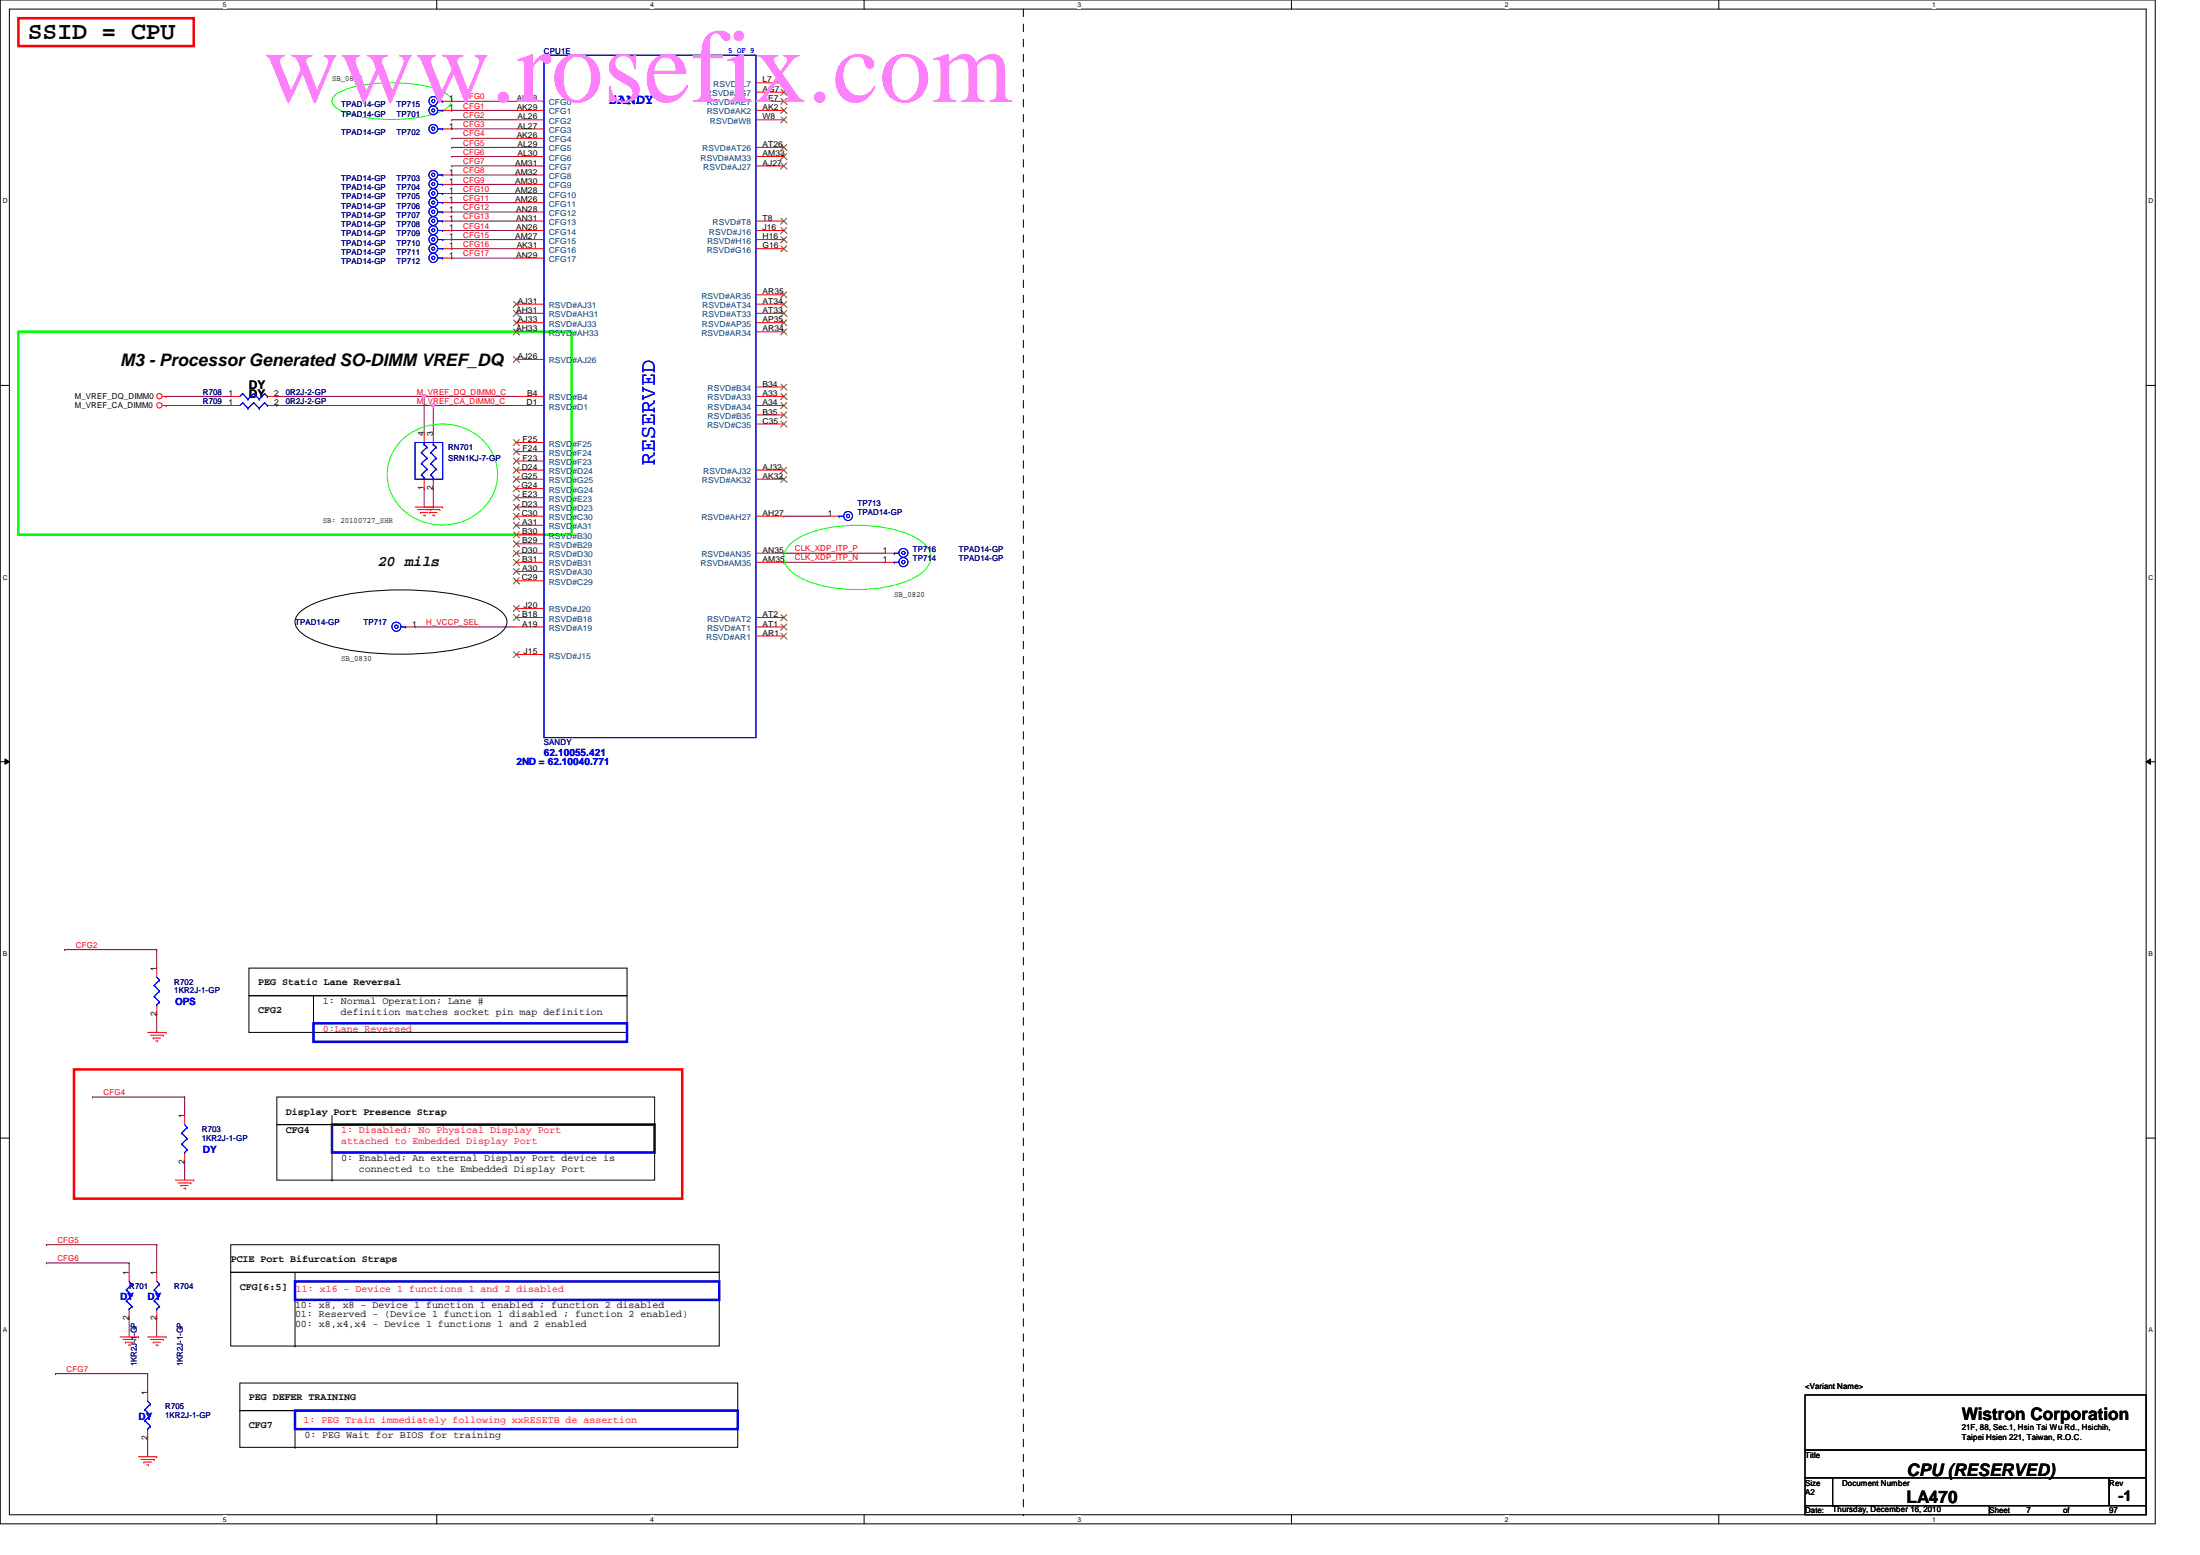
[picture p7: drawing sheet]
<svg xmlns="http://www.w3.org/2000/svg" width="297mm" height="210mm" viewBox="0 0 297 210" stroke-linecap="round" stroke-linejoin="round" font-family="sans-serif">
<path d="M0 0h291v205.7h-291zM1.3 1.2h288.5v203.3h-288.5z" fill="none" stroke="#000" stroke-width=".14"/>
<g fill="#fff">
<path d="M30.1 .1h.5v1h-.5z"/>
<path d="M30.1 204.6h.5v1h-.5z"/>
</g>
<path d="M59 0v1.2M59 204.5v1.2" fill="none" stroke="#000" stroke-width=".14"/>
<g fill="#fff">
<path d="M87.8 .1h.5v1h-.5z"/>
<path d="M87.8 204.6h.5v1h-.5z"/>
</g>
<path d="M116.7 0v1.2M116.7 204.5v1.2" fill="none" stroke="#000" stroke-width=".14"/>
<g fill="#fff">
<path d="M145.5 .1h.5v1h-.5z"/>
<path d="M145.5 204.6h.5v1h-.5z"/>
</g>
<path d="M174.4 0v1.2M174.4 204.5v1.2" fill="none" stroke="#000" stroke-width=".14"/>
<g fill="#fff">
<path d="M203.2 .1h.5v1h-.5z"/>
<path d="M203.2 204.6h.5v1h-.5z"/>
</g>
<path d="M232.1 0v1.2M232.1 204.5v1.2" fill="none" stroke="#000" stroke-width=".14"/>
<g fill="#fff">
<path d="M260.9 .1h.5v1h-.5z"/>
<path d="M260.9 204.6h.5v1h-.5z"/>
<path d="M.4 26.6h.6v1h-.6z"/>
<path d="M290.1 26.6h.6v1h-.6z"/>
<path d="M.4 77.4h.6v1h-.6z"/>
<path d="M290.1 77.4h.6v1h-.6z"/>
</g>
<path d="M0 52h1.3M289.8 52h1.2" fill="none" stroke="#000" stroke-width=".14"/>
<g fill="#fff">
<path d="M.4 128.2h.6v1h-.6z"/>
<path d="M290.1 128.2h.6v1h-.6z"/>
</g>
<path d="M0 102.8h1.3M.7 102.4l.6 .4-.6 .4zM289.8 102.8l.6-.4v.8zM289.8 102.8h1.2" fill="none" stroke="#000" stroke-width=".14"/>
<path d="M.7 102.4l.6 .4-.6 .4zM289.8 102.8l.6-.4v.8z" fill="#000"/>
<g fill="#fff">
<path d="M.4 179h.5v1h-.5z"/>
<path d="M290.1 179h.6v1h-.6z"/>
</g>
<path d="M0 153.6h1.3M289.8 153.6h1.2" fill="none" stroke="#000" stroke-width=".14"/>
<g fill="none" stroke="#800040" stroke-width=".14">
<path d="M61 13.7h.1M61 17.4h.1M61 18.7h.1M61 14.9h.1M61 16.2h.1M61 19.9h.1M61 13.7h8.7M61 17.4h8.7M61 18.7h8.7M61 14.9h8.7M61 16.2h8.7M61 19.9h8.7"/>
<path d="M61 21.1h.1M61 22.4h.1M61 24.9h.1M61 26.1h.1M61 23.6h.1M61 28.6h.1M61 29.8h.1M61 27.3h.1M61 32.3h.1M61 33.6h.1M61 31.1h.1M61 34.8h.1"/>
<path d="M61 21.1h8.7M61 22.4h8.7M61 24.9h8.7M61 26.1h8.7M61 23.6h8.7M61 28.6h8.7M61 29.8h8.7M61 27.3h8.7M61 32.3h8.7M61 33.6h8.7M61 31.1h8.7M61 34.8h8.7"/>
<path d="M57.3 53.5h.1M57.3 53.5v5M105.8 74.7h.1M105.8 75.9h.1M105.8 74.7h13.7M105.8 75.9h13.7M8.7 128.2h.1M8.7 128.2h12.5M21.2 128.2h.1M21.2 136.9h.1M21.2 128.2v2.5M21.2 136.9v2.5"/>
<path d="M6.3 170.5h.1M6.3 168h.1M6.3 170.5h11.1M6.3 168h14.9M17.4 170.5h.1M17.4 178h.1M17.4 170.5v1.2M17.4 178v2.5M21.2 168h.1M21.2 178h.1M21.2 168v3.7M21.2 178v2.5"/>
<path d="M7.5 185.4h.1M7.5 185.4h12.4M19.9 185.4h.1M19.9 194.1h.1M19.9 185.4v2.5M19.9 194.1v2.5"/>
</g>
<path d="M57.1 53.3h.3l.1 .2-.1 .1-.2 .1-.1-.1z" fill-rule="evenodd" fill="#f0f"/>
<path d="M57.1 53.3h.3l.1 .2-.1 .1-.2 .1-.1-.1z" fill="none" stroke="#f0f" stroke-width=".14"/>
<path d="M57.3 53.5h.1M57.3 53.5h12.4M58.5 54.7h.1M58.5 54.7v3.8M58.5 54.7h11.2" fill="none" stroke="#800040" stroke-width=".14"/>
<path d="M58.3 54.5h.3l.1 .2-.1 .2h-.1h-.2z" fill-rule="evenodd" fill="#f0f"/>
<path d="M58.3 54.5h.3l.1 .2-.1 .2h-.1h-.2z" fill="none" stroke="#f0f" stroke-width=".14"/>
<g fill="none" stroke="#800040" stroke-width=".14">
<path d="M22.4 53.5h.1M22.4 54.7h.1M22.4 53.5h8.8M22.4 54.7h8.8M37.4 54.7h.1M37.4 53.5h.1M37.4 53.5h19.9M37.4 54.7h21.1M57.3 66h.1M57.3 66v2.5M58.5 66h.1M58.5 66v2.5"/>
<path d="M105.8 69.7h.1M105.8 69.7h6.3M56 84.6h.1M56 84.6h13.7M12.5 148.1h.1M12.5 148.1h12.4M24.9 148.1h.1M24.9 156.8h.1M24.9 148.1v2.5M24.9 156.8v2.5"/>
</g>
<g fill="none" stroke="#f00" stroke-width=".14">
<path d="M59.8 13.7h1.2M59.8 14.9h1.2M59.8 17.4h1.2M69.7 13.7h3.7M69.7 14.9h3.7M69.7 17.4h3.7M69.7 16.2h3.7M69.7 18.7h3.7M69.7 19.9h3.7M102.1 13.7h3.7M102.1 14.9h3.7M102.1 16.2h3.7"/>
<path d="M102.1 19.9h3.7M102.1 11.2h3.7M102.1 12.4h3.7M59.8 24.9h1.2M59.8 32.3h1.2M59.8 33.6h1.2M59.8 27.3h1.2M59.8 34.8h1.2M59.8 26.1h1.2M59.8 23.6h1.2M59.8 28.6h1.2M59.8 29.8h1.2"/>
<path d="M59.8 31.1h1.2M69.7 24.9h3.7M69.7 32.3h3.7M69.7 33.6h3.7M69.7 27.3h3.7M69.7 34.8h3.7M69.7 26.1h3.7M69.7 23.6h3.7M69.7 21.1h3.7M69.7 22.4h3.7M69.7 28.6h3.7M69.7 29.8h3.7"/>
<path d="M69.7 31.1h3.7M102.1 32.3h3.7M102.1 33.6h3.7M102.1 21.1h3.7M102.1 22.4h3.7M102.1 29.8h3.7M102.1 31.1h3.7M102.1 39.8h3.7M21.9 54.7h.5M21.9 53.5h.5M22.4 54.7h.1M22.4 53.5h.1"/>
<path d="M31.2 54.7h1.2M31.2 53.5h1.2M36.1 54.7h1.3M36.1 53.5h1.3M57.3 58.5v1.2M58.5 58.5v1.2M69.7 54.7h3.7M69.7 53.5h3.7M69.7 41.1h3.7M69.7 42.3h3.7M69.7 44.8h3.7M69.7 59.7h3.7"/>
<path d="M69.7 43.6h3.7M69.7 48.5h3.7M102.1 54.7h3.7M102.1 53.5h3.7M102.1 41.1h3.7M102.1 42.3h3.7M102.1 44.8h3.7M102.1 52.2h3.7M102.1 56h3.7M102.1 57.2h3.7M102.1 43.6h3.7M56 68.5h3.8"/>
<path d="M56.4 68.8h3M56.8 69.2h.1M56.8 69.2h1M57.1 69.6h.3M57.3 64.7v1.3M57.4 69.6h.1M58 69.2h.1M58 69.2h1M58.2 68.8h.1M58.4 69.6h.2M58.5 68.5h.1M58.5 64.7v1.3"/>
<path d="M58.6 69.6h.1M59.4 68.8h.1M59.8 68.5h.1M69.7 68.5h3.7M69.7 69.7h3.7M69.7 74.7h3.7M69.7 63.5h3.7M69.7 64.7h3.7M69.7 70.9h3.7M69.7 72.2h3.7M69.7 73.4h3.7M69.7 77.1h3.7"/>
<path d="M69.7 75.9h3.7M69.7 78.4h3.7M69.7 61h3.7M69.7 66h3.7M69.7 67.2h3.7M69.7 62.2h3.7M102.1 69.7h3.7M102.1 74.7h3.7M102.1 63.5h3.7M102.1 64.7h3.7M102.1 75.9h3.7M112.1 69.7h1.2"/>
<path d="M119.5 74.7h1.2M119.5 75.9h1.2M54.8 84.6h1.2M69.7 84.6h3.7M69.7 83.4h3.7M69.7 88.3h3.7M69.7 82.1h3.7M102.1 84.6h3.7M102.1 83.4h3.7M102.1 85.9h3.7M19.9 139.4h2.5M20.3 139.7h1.8"/>
<path d="M21.2 130.7v1.2M21.2 135.6v1.3M22.1 139.7h.1M22.4 139.4h.1M20.7 140.1h.1M20.7 140.1h1M21 140.5h.3M21.3 140.5h.1M23.7 159.3h2.5M24 159.7h1.8M24.9 150.6v1.2M24.9 155.6v1.2"/>
<path d="M25.8 159.7h.1M26.2 159.3h.1M17.4 171.7v1.3M17.4 176.7v1.3M21.2 171.7v1.3M21.2 176.7v1.3M24.4 160h.1M24.4 160h1M24.8 160.4h.3M25.1 160.4h.1M16.2 180.5h2.5M16.6 180.8h1.7"/>
<path d="M16.9 181.2h.1M16.9 181.2h1M17.3 181.6h.3M17.6 181.6h.1M18.3 180.8h.1M18.7 180.5h.1M18.7 196.6h2.5M19 197h1.8M19.4 197.4h.1M19.4 197.4h1M19.8 197.7h.3M19.9 180.5h2.5"/>
<path d="M19.9 187.9v1.2M19.9 192.9v1.2M20.1 197.7h.1M20.3 180.8h1.8M20.7 181.2h.1M20.7 181.2h1M20.8 197h.1M21 181.6h.3M21.2 196.6h.1M21.3 181.6h.1M22.1 180.8h.1M22.4 180.5h.1"/>
<circle cx="21.5" cy="53.5" r=".37"/>
<circle cx="21.5" cy="54.7" r=".37"/>
</g>
<g fill="none" stroke="#000" stroke-width=".14">
<path d="M40.3 82.9a7.2 7.2 0 0 1 3.1-1.8 40.6 40.6 0 0 1 17.5-1 15.6 15.6 0 0 1 6.6 2.3 1.77 1.77 0 0 1 .9 1.5 1.77 1.77 0 0 1-.9 1.6 15.6 15.6 0 0 1-6.6 2.3 42.3 42.3 0 0 1-16.3-.6 9.6 9.6 0 0 1-4.3-2.2 1.54 1.54 0 0 1 0-2.1zM33.6 134.4h51.1v5h-51.1zM33.6 130.7h51.1v3.7h-51.1zM42.3 139.4h.1M42.3 134.4v5M37.4 151.8h51v7.5h-51zM37.4 148.1h51v3.7h-51zM44.8 159.3h.1M44.8 150.6v8.7M31.2 168h65.9v3.7h-65.9zM31.2 171.7h65.9v10h-65.9zM39.8 171.7v10"/>
<path d="M32.4 186.7h67.2v3.7h-67.2zM32.4 190.4h67.2v5h-67.2zM39.8 181.7h.1M39.8 195.4h.1M39.8 190.4v5M243.7 188.3h46.1v7.4h-46.1zM243.7 195.7h46.1v3.8h-46.1zM243.7 199.5h3.7v3.7h-3.7zM247.4 199.5h37.4v3.7h-37.4zM284.8 199.5h5v3.7h-5zM243.7 203.2h24.9v1.3h-24.9zM268.6 203.2h21.2v1.3h-21.2z"/>
</g>
<path d="M2.5 2.5h23.7v3.7h-23.7zM10 144.4h82.1v17.4h-82.1z" fill="none" stroke="#f00" stroke-width=".34"/>
<path d="M42.3 138.1h42.4v2.5h-42.4zM44.8 151.8h43.6v3.8h-43.6zM39.8 173h57.3v2.5h-57.3zM39.8 190.4h59.8v2.5h-59.8z" fill="none" stroke="#00f" stroke-width=".34"/>
<path d="M138.2 1.2v203.3M138.2 204.5h.1" fill="none" stroke="#000" stroke-width=".14" stroke-dasharray="1 1 1 1 1 1 1 1"/>
<path d="M2.5 44.8h74.7v27.4h-74.7z" fill="none" stroke="#0f0" stroke-width=".34"/>
<path d="M45.2 12.9a9.9 9.9 0 0 1 5.1-1.6 21 21 0 0 1 9.1 .9 2.04 2.04 0 0 1 1.6 1.4 2.06 2.06 0 0 1-1.6 1.5 21 21 0 0 1-13 0 2.05 2.05 0 0 1-1.6-1.5l.1-.4zM54.1 59.6a7.8 7.8 0 0 1 12.4 1.6 6.6 6.6 0 0 1-3.6 9 7.6 7.6 0 0 1-10.3-4.2 6.4 6.4 0 0 1 1.5-6.4zM106.7 73.4a11.4 11.4 0 0 1 6.2-2.3 19.5 19.5 0 0 1 10.3 1.3 4.3 4.3 0 0 1 2.4 2.2 2.32 2.32 0 0 1-.8 2.5 11.5 11.5 0 0 1-6.2 2.3 19.1 19.1 0 0 1-10.4-1.3 4.3 4.3 0 0 1-2.3-2.2 2.32 2.32 0 0 1 .8-2.5z" fill="none" stroke="#0f0" stroke-width=".14"/>
<g fill="none" stroke="#00f" stroke-width=".14">
<path d="M58.3 13.5h.3l.1 .1-.1 .2-.1 .1-.2-.1zM58.3 14.7h.3l.1 .2-.1 .1-.1 .1-.2-.1zM58.3 17.2h.3l.1 .2-.1 .1-.1 .1-.2-.1zM59.1 13.7h.7M59.1 14.9h.7M59.1 17.4h.7M59.8 13.7h.1M59.8 14.9h.1M59.8 17.4h.1M73.4 7.5h28.7v92.1h-28.7zM58.3 24.7h.3l.1 .1-.1 .2-.1 .1-.2-.1zM58.3 32.1h.3l.1 .2-.1 .2-.1 .1-.2-.1z"/>
<path d="M58.3 33.4h.3l.1 .2-.1 .1-.1 .1-.2-.1zM58.3 27.2h.3l.1 .1-.1 .2-.1 .1-.2-.1zM58.3 34.6h.3l.1 .2-.1 .2-.1 .1-.2-.1zM58.3 25.9h.3l.1 .2-.1 .2h-.1h-.2zM58.3 23.4h.3l.1 .2-.1 .2h-.1h-.2zM58.3 30.9h.3l.1 .2-.1 .1-.1 .1-.2-.1zM58.3 28.4h.3l.1 .2-.1 .1-.1 .1-.2-.1zM58.3 29.6h.3l.1 .2-.1 .2-.1 .1-.2-.1zM59.1 24.9h.7M59.1 32.3h.7M59.1 33.6h.7M59.1 27.3h.7"/>
<path d="M59.1 34.8h.7M59.1 26.1h.7M59.1 23.6h.7M59.1 31.1h.7M59.1 28.6h.7M59.1 29.8h.7M59.8 24.9h.1M59.8 32.3h.1M59.8 33.6h.1M59.8 27.3h.1M59.8 34.8h.1M59.8 26.1h.1"/>
<path d="M59.8 23.6h.1M59.8 31.1h.1M59.8 28.6h.1M59.8 29.8h.1M32.8 54.4h.1M32.8 53.1h.1M32.8 54.4l-.4 .3M32.8 54.4l.7 .7M32.8 53.1l-.4 .4M32.8 53.1l.7 .8M33.5 55.1h.1M33.5 53.9h.1"/>
<path d="M34.2 54.4h.1M34.2 53.1h.1M34.2 54.4l-.7 .7M34.2 54.4l.8 .7M34.2 53.1l-.7 .8M34.2 53.1l.8 .8M35 55.1h.1M35 53.9h.1M35.7 54.4h.1M35.7 53.1h.1M35.7 54.4l-.7 .7M35.7 54.4l.4 .3"/>
<path d="M35.7 53.1l-.7 .8M35.7 53.1l.4 .4M36.1 54.7h.1M36.1 53.5h.1M56 59.7h3.8v5h-3.8zM57.3 60h.1M57.3 59.7h.1M57.3 59.7v.3M57.3 60l.4 .4M58.5 60h.1M58.5 59.7v.3M58.5 60l.4 .4"/>
<path d="M56.9 64.1h.1M56.9 62.6h.1M56.9 61.1h.1M56.9 64.1l.4 .4M56.9 62.6l.8 .7M56.9 61.1l.8 .7M57.3 64.5h.1M57.3 64.5v.2M57.7 63.3h.1M57.7 61.8h.1M57.7 60.4h.1M57.7 63.3l-.8 .8"/>
<path d="M57.7 61.8l-.8 .8M57.7 60.4l-.8 .7M58.2 61.1h.1M58.2 62.6h.1M58.2 64.1h.1M58.2 61.1l.7 .7M58.2 62.6l.7 .7M58.2 64.1l.3 .4M58.5 64.5h.1M58.5 64.7h.1M58.5 64.5v.2M58.9 60.4h.1"/>
<path d="M58.9 61.8h.1M58.9 63.3h.1M58.9 60.4l-.7 .7M58.9 61.8l-.7 .8M58.9 63.3l-.7 .8M113.3 69.7h.1M113.3 69.7h.6M114.4 69.5h.2l.1 .1-.1 .2-.1 .1-.1-.1zM120.7 74.7h.1M120.7 75.9h.1M120.7 74.7h.7M120.7 75.9h.7"/>
<path d="M121.8 74.5h.3l.1 .1-.1 .2h-.1h-.2zM121.8 75.7h.3l.1 .2-.1 .1-.1 .1-.2-.1zM53.4 84.4h.3l.1 .2-.1 .2h-.2h-.1zM54.2 84.6h.6M54.8 84.6h.1M20.8 133h.1M20.8 134.5h.1M20.8 133l.7 .8M20.8 134.5l.7 .8M21.2 135.6h.1M21.2 131.9l.3 .4M21.5 132.3h.1"/>
<path d="M21.5 133.8h.1M21.5 135.3h.1M21.5 132.3l-.7 .7M21.5 133.8l-.7 .7M21.5 135.3l-.3 .3M24.6 153h.1M24.6 154.4h.1M24.6 153l.7 .7M24.6 154.4l.7 .8M24.9 155.6h.1M24.9 151.8l.4 .4M25.3 152.2h.1"/>
<path d="M25.3 153.7h.1M25.3 155.2h.1M25.3 152.2l-.7 .8M25.3 153.7l-.7 .7M25.3 155.2l-.4 .4M17.1 174.1h.1M17.1 175.6h.1M17.1 174.1l.7 .7M17.1 175.6l.7 .8M17.4 176.7h.1M17.4 173l.4 .4M17.8 173.4h.1"/>
<path d="M17.8 174.8h.1M17.8 176.4h.1M17.8 173.4l-.7 .7M17.8 174.8l-.7 .8M17.8 176.4l-.4 .3M20.8 174.1h.1M20.8 175.6h.1M20.8 174.1l.7 .7M20.8 175.6l.7 .8M21.2 176.7h.1M21.2 173l.3 .4M21.5 173.4h.1"/>
<path d="M21.5 174.8h.1M21.5 176.4h.1M21.5 173.4l-.7 .7M21.5 174.8l-.7 .8M21.5 176.4l-.3 .3M19.6 190.3h.1M19.6 191.8h.1M19.6 190.3l.7 .8M19.6 191.8l.7 .7M19.9 192.9h.1M19.9 189.1l.4 .4M20.3 189.5h.1"/>
<path d="M20.3 191.1h.1M20.3 192.5h.1M20.3 189.5l-.7 .8M20.3 191.1l-.7 .7M20.3 192.5l-.4 .4"/>
<circle cx="58.5" cy="13.6" r=".6"/>
<circle cx="58.5" cy="14.9" r=".59"/>
<circle cx="58.5" cy="17.4" r=".59"/>
<circle cx="58.5" cy="28.6" r=".6"/>
<circle cx="58.5" cy="32.3" r=".6"/>
<circle cx="58.5" cy="34.8" r=".6"/>
<circle cx="58.5" cy="26.1" r=".6"/>
<circle cx="58.5" cy="33.6" r=".59"/>
<circle cx="58.5" cy="27.3" r=".59"/>
<circle cx="58.5" cy="24.8" r=".59"/>
<circle cx="58.5" cy="23.6" r=".59"/>
<circle cx="58.5" cy="31.1" r=".59"/>
<circle cx="58.5" cy="29.8" r=".59"/>
<circle cx="114.5" cy="69.6" r=".6"/>
<circle cx="122" cy="75.9" r=".62"/>
<circle cx="122" cy="74.6" r=".61"/>
<circle cx="53.5" cy="84.6" r=".62"/>
</g>
<g fill="none" stroke="#804000" stroke-width=".14">
<path d="M105.4 13.3l.9 .8M105.4 14.5l.9 .8M105.4 10.8l.9 .8M105.4 12.1l.9 .8M105.4 15.8l.9 .8M105.4 19.5l.9 .8M106.2 13.3l-.8 .8M106.2 14.5l-.8 .8M106.2 10.8l-.8 .8M106.2 12.1l-.8 .8M106.2 15.8l-.8 .8M106.2 19.5l-.8 .8"/>
<path d="M105.4 20.7l.9 .8M105.4 22l.9 .8M105.4 30.7l.9 .8M105.4 32l.9 .8M105.4 33.2l.9 .8M105.4 39.4l.9 .8M105.4 29.5l.9 .8M106.2 20.7l-.8 .8M106.2 22l-.8 .8M106.2 30.7l-.8 .8M106.2 32l-.8 .8M106.2 33.2l-.8 .8"/>
<path d="M106.2 39.4l-.8 .8M106.2 29.5l-.8 .8M69.3 59.4l.8 .8M69.3 48.1l.8 .8M69.3 40.7l.8 .8M69.3 41.9l.8 .8M69.3 43.2l.8 .8M69.3 44.4l.8 .8M70.1 59.4l-.8 .8M70.1 48.1l-.8 .8M70.1 40.7l-.8 .8M70.1 41.9l-.8 .8"/>
<path d="M70.1 43.2l-.8 .8M70.1 44.4l-.8 .8M105.4 40.7l.9 .8M105.4 41.9l.9 .8M105.4 44.4l.9 .8M105.4 51.9l.9 .8M105.4 53.1l.9 .8M105.4 54.4l.9 .8M105.4 55.6l.9 .8M105.4 56.9l.9 .8M105.4 43.2l.9 .8M106.2 40.7l-.8 .8"/>
<path d="M106.2 41.9l-.8 .8M106.2 44.4l-.8 .8M106.2 51.9l-.8 .8M106.2 53.1l-.8 .8M106.2 54.4l-.8 .8M106.2 55.6l-.8 .8M106.2 56.9l-.8 .8M106.2 43.2l-.8 .8M69.3 69.3l.8 .8M69.3 68.1l.8 .8M69.3 70.5l.8 .8M69.3 71.8l.8 .8"/>
<path d="M69.3 74.3l.8 .8M69.3 73l.8 .8M69.3 76.8l.8 .8M69.3 75.5l.8 .8M69.3 78l.8 .8M69.3 60.6l.8 .8M69.3 63.1l.8 .8M69.3 64.3l.8 .8M69.3 65.6l.8 .8M69.3 66.8l.8 .8M69.3 61.8l.8 .9M70.1 68.1l-.8 .8"/>
<path d="M70.1 75.5l-.8 .8M70.1 78l-.8 .8M70.1 69.3l-.8 .8M70.1 70.5l-.8 .8M70.1 71.8l-.8 .8M70.1 74.3l-.8 .8M70.1 73l-.8 .8M70.1 76.8l-.8 .8M70.1 60.6l-.8 .8M70.1 63.1l-.8 .8M70.1 64.3l-.8 .8M70.1 65.6l-.8 .8"/>
<path d="M70.1 66.8l-.8 .8M70.1 61.8l-.8 .9M105.4 63.1l.9 .8M105.4 64.3l.9 .8M106.2 63.1l-.8 .8M106.2 64.3l-.8 .8M69.3 88l.8 .8M69.3 81.7l.8 .8M69.3 83l.8 .8M70.1 88l-.8 .8M70.1 81.7l-.8 .8M70.1 83l-.8 .8"/>
<path d="M105.4 83l.9 .8M105.4 84.2l.9 .8M105.4 85.5l.9 .8M106.2 83l-.8 .8M106.2 84.2l-.8 .8M106.2 85.5l-.8 .8"/>
</g>
<path d="M57.1 53.3h.3l.1 .2-.1 .1-.2 .1-.1-.1z" fill-rule="evenodd" fill="#f0f"/>
<path d="M57.1 53.3h.3l.1 .2-.1 .1-.2 .1-.1-.1z" fill="none" stroke="#f0f" stroke-width=".14"/>
<path d="M58.3 54.5h.3l.1 .2-.1 .2h-.1h-.2z" fill-rule="evenodd" fill="#f0f"/>
<path d="M58.3 54.5h.3l.1 .2-.1 .2h-.1h-.2z" fill="none" stroke="#f0f" stroke-width=".14"/>
<text font-size="14.1" fill="#ff80ff" x="35.6" y="13.8">www.rosefix.com</text>
<text font-size="3.3" x="3.8" y="5.2">SSID = CPU</text>
<text font-size="3" fill="#00f" x="88.4" y="62.8" transform="rotate(-90 88.4 62.8)">RESERVED</text>
<g font-size="2.3">
<text x="16.2" y="49.4">M3 - Processor Generated SO-DIMM VREF_DQ</text>
<text x="264.9" y="191.7">Wistron Corporation</text>
<text x="257.4" y="202.9">LA470</text>
<text x="257.4" y="199.2">CPU (RESERVED)</text>
</g>
<text font-size="2" fill="#00f" x="82.2" y="14.1">SANDY</text>
<g font-size="2">
<text x="51.1" y="76.4">20 mils</text>
<text x="286" y="202.6">-1</text>
</g>
<g font-size="1.6">
<text x="33.6" y="53.8">DY</text>
<text x="33.6" y="52.5">DY</text>
</g>
<g font-size="1.4" fill="#00f">
<text x="69.7" y="103.3">2ND = 62.10040.771</text>
<text x="73.4" y="102.1">62.10055.421</text>
<text x="23.7" y="135.7">OPS</text>
<text x="27.4" y="155.6">DY</text>
<text x="16.2" y="175.5">DY</text>
<text x="19.9" y="175.5">DY</text>
<text x="18.7" y="191.7">DY</text>
</g>
<g font-size="1.4">
<text x="34.9" y="133">PEG Static Lane Reversal</text>
<text x="34.9" y="136.7">CFG2</text>
<text x="43.6" y="135.6">1: Normal Operation; Lane #</text>
<text x="46" y="137.1">definition matches socket pin map definition</text>
<text x="38.6" y="150.5">Display Port Presence Strap</text>
<text x="38.6" y="152.9">CFG4</text>
<text x="46.1" y="156.7">0: Enabled; An external Display Port device is</text>
<text x="48.5" y="158.2">connected to the Embedded Display Port</text>
<text x="31.2" y="170.3">PCIE Port Bifurcation Straps</text>
<text x="32.4" y="174.1">CFG[6:5]</text>
<text x="39.8" y="176.6">10: x8, x8 - Device 1 function 1 enabled ; function 2 disabled</text>
<text x="39.8" y="177.8">01: Reserved - (Device 1 function 1 disabled ; function 2 enabled)</text>
<text x="39.8" y="179.1">00: x8,x4,x4 - Device 1 functions 1 and 2 enabled</text>
<text x="33.6" y="189">PEG DEFER TRAINING</text>
<text x="33.6" y="192.7">CFG7</text>
<text x="41.1" y="194.1">0: PEG Wait for BIOS for training</text>
</g>
<g font-size="1.4" fill="#f00">
<text x="43.6" y="139.3">0:Lane Reversed</text>
<text x="46.1" y="153">1: Disabled; No Physical Display Port</text>
<text x="46.1" y="154.5">attached to Embedded Display Port</text>
<text x="40" y="174.4">11: x16 - Device 1 functions 1 and 2 disabled</text>
<text x="41" y="192.1">1: PEG Train immediately following xxRESETB de assertion</text>
</g>
<g font-size="1.1">
<text x="44.8" y="10.9">SB_0820</text>
<text x="103" y="11.1">L7</text>
<text x="60.7" y="13.6">1</text>
<text x="60.7" y="14.9">1</text>
<text x="60.7" y="17.4">1</text>
<text x="69.8" y="13.6">AK28</text>
<text x="69.8" y="14.9">AK29</text>
<text x="69.9" y="16.1">AL26</text>
<text x="69.9" y="17.4">AL27</text>
<text x="103" y="13.6">AE7</text>
<text x="103" y="14.9">AK2</text>
<text x="103" y="12.4">AG7</text>
<text x="103" y="16.1">W8</text>
<text x="60.7" y="23.6">1</text>
<text x="69.6" y="22.4">AM31</text>
<text x="69.6" y="23.6">AM32</text>
<text x="69.8" y="18.6">AK26</text>
<text x="69.9" y="19.9">AL29</text>
<text x="69.9" y="21.1">AL30</text>
<text x="103" y="21.1">AM33</text>
<text x="103" y="22.4">AJ27</text>
<text x="103" y="19.9">AT26</text>
<text x="60.7" y="24.8">1</text>
<text x="60.7" y="27.3">1</text>
<text x="60.7" y="26.1">1</text>
<text x="60.7" y="28.6">1</text>
<text x="60.7" y="29.8">1</text>
<text x="69.6" y="24.8">AM30</text>
<text x="69.6" y="26.1">AM28</text>
<text x="69.6" y="27.3">AM26</text>
<text x="69.7" y="28.6">AN28</text>
<text x="69.7" y="29.8">AN31</text>
<text x="103" y="29.8">T8</text>
<text x="60.7" y="32.3">1</text>
<text x="60.7" y="33.5">1</text>
<text x="60.7" y="34.8">1</text>
<text x="60.7" y="31.1">1</text>
<text x="69.6" y="32.3">AM27</text>
<text x="69.7" y="31.1">AN26</text>
<text x="69.7" y="34.8">AN29</text>
<text x="69.8" y="33.5">AK31</text>
<text x="103" y="31.1">J16</text>
<text x="103" y="32.3">H16</text>
<text x="103" y="33.5">G16</text>
<text x="69.9" y="41">AJ31</text>
<text x="103" y="41">AT34</text>
<text x="103" y="39.8">AR35</text>
<text x="69.7" y="42.2">AH31</text>
<text x="69.7" y="44.7">AH33</text>
<text x="69.9" y="43.5">AJ33</text>
<text x="103" y="42.2">AT33</text>
<text x="103" y="44.7">AR34</text>
<text x="103" y="43.5">AP35</text>
<text x="10.1" y="53.8">M_VREF_DQ_DIMM0</text>
<text x="30.9" y="53.5">1</text>
<text x="37" y="53.5">2</text>
<text x="69.9" y="48.5">AJ26</text>
<text x="71.2" y="53.5">B4</text>
<text x="103" y="52.2">B34</text>
<text x="103" y="53.5">A33</text>
<text x="10.1" y="55.1">M_VREF_CA_DIMM0</text>
<text x="30.9" y="54.7">1</text>
<text x="37" y="54.7">2</text>
<text x="57.2" y="58.8" transform="rotate(-90 57.2 58.8)">4</text>
<text x="58.5" y="58.8" transform="rotate(-90 58.5 58.8)">3</text>
<text x="70.6" y="59.7">F25</text>
<text x="71.1" y="54.7">D1</text>
<text x="103" y="54.7">A34</text>
<text x="103" y="56">B35</text>
<text x="103" y="57.2">C35</text>
<text x="70.4" y="64.6">G25</text>
<text x="70.4" y="65.9">G24</text>
<text x="70.4" y="63.4">D24</text>
<text x="70.6" y="60.9">F24</text>
<text x="70.6" y="62.2">F23</text>
<text x="103" y="63.4">AJ32</text>
<text x="103" y="64.6">AK32</text>
<text x="43.6" y="70.6">SB: 20100727_SHR</text>
<text x="57.2" y="66.2" transform="rotate(-90 57.2 66.2)">1</text>
<text x="58.5" y="66.2" transform="rotate(-90 58.5 66.2)">2</text>
<text x="70.4" y="69.6">C30</text>
<text x="70.4" y="68.4">D23</text>
<text x="70.5" y="70.9">A31</text>
<text x="70.5" y="67.1">E23</text>
<text x="103" y="69.6">AH27</text>
<text x="111.8" y="69.6">1</text>
<text x="70.4" y="74.6">D30</text>
<text x="70.5" y="72.1">B30</text>
<text x="70.5" y="73.4">B29</text>
<text x="70.5" y="77.1">A30</text>
<text x="70.5" y="75.9">B31</text>
<text x="103" y="74.6">AN35</text>
<text x="103" y="75.9">AM35</text>
<text x="119.2" y="74.6">1</text>
<text x="119.2" y="75.9">1</text>
<text x="70.4" y="78.4">C29</text>
<text x="70.5" y="83.3">B18</text>
<text x="70.7" y="82.1">J20</text>
<text x="103" y="83.3">AT2</text>
<text x="120.7" y="80.6">SB_0820</text>
<text x="46.1" y="89.3">SB_0830</text>
<text x="55.7" y="84.6">1</text>
<text x="70.5" y="84.6">A19</text>
<text x="70.7" y="88.3">J15</text>
<text x="103" y="84.6">AT1</text>
<text x="103" y="85.8">AR1</text>
<text x="21.1" y="131" transform="rotate(-90 21.1 131)">1</text>
<text x="21.1" y="137.2" transform="rotate(-90 21.1 137.2)">2</text>
<text x="24.9" y="150.9" transform="rotate(-90 24.9 150.9)">1</text>
<text x="24.9" y="157.1" transform="rotate(-90 24.9 157.1)">2</text>
<text x="17.4" y="172.1" transform="rotate(-90 17.4 172.1)">1</text>
<text x="21.1" y="172.1" transform="rotate(-90 21.1 172.1)">1</text>
<text x="17.4" y="178.2" transform="rotate(-90 17.4 178.2)">2</text>
<text x="21.1" y="178.2" transform="rotate(-90 21.1 178.2)">2</text>
<text x="19.9" y="188.3" transform="rotate(-90 19.9 188.3)">1</text>
<text x="243.7" y="187.5">&lt;Variant Name&gt;</text>
<text x="19.9" y="194.4" transform="rotate(-90 19.9 194.4)">2</text>
<text x="243.7" y="196.8">Title</text>
<text x="264.9" y="193.1">21F, 88, Sec.1, Hsin Tai Wu Rd., Hsichih,</text>
<text x="264.9" y="194.4">Taipei Hsien 221, Taiwan, R.O.C.</text>
<text x="243.7" y="201.8">A2</text>
<text x="243.7" y="200.5">Size</text>
<text x="248.7" y="200.5">Document Number</text>
<text x="284.8" y="200.5">Rev</text>
<text x="243.7" y="204.3">Date:</text>
<text x="247.4" y="204">Thursday, December 16, 2010</text>
<text x="268.6" y="204.3">Sheet</text>
<text x="273.6" y="204.3">7</text>
<text x="278.6" y="204.3">of</text>
<text x="284.8" y="204.3">97</text>
</g>
<g font-size="1.1" fill="#000080">
<text x="73.4" y="7.3">CPU1E</text>
<text x="46.1" y="14.5">TPAD14-GP</text>
<text x="46.1" y="15.7">TPAD14-GP</text>
<text x="53.5" y="14.5">TP715</text>
<text x="53.5" y="15.7">TP701</text>
<text x="46.1" y="18.2">TPAD14-GP</text>
<text x="53.5" y="18.2">TP702</text>
<text x="46.1" y="25.7">TPAD14-GP</text>
<text x="46.1" y="28.2">TPAD14-GP</text>
<text x="46.1" y="26.9">TPAD14-GP</text>
<text x="46.1" y="24.4">TPAD14-GP</text>
<text x="46.1" y="29.4">TPAD14-GP</text>
<text x="53.5" y="25.7">TP704</text>
<text x="53.5" y="28.2">TP706</text>
<text x="53.5" y="26.9">TP705</text>
<text x="53.5" y="24.4">TP703</text>
<text x="53.5" y="29.4">TP707</text>
<text x="46.1" y="33.1">TPAD14-GP</text>
<text x="46.1" y="34.4">TPAD14-GP</text>
<text x="46.1" y="35.6">TPAD14-GP</text>
<text x="46.1" y="31.9">TPAD14-GP</text>
<text x="46.1" y="30.6">TPAD14-GP</text>
<text x="53.5" y="33.1">TP710</text>
<text x="53.5" y="34.4">TP711</text>
<text x="53.5" y="35.6">TP712</text>
<text x="53.5" y="31.9">TP709</text>
<text x="53.5" y="30.6">TP708</text>
<text x="27.4" y="53.3">R708</text>
<text x="38.6" y="53.3">0R2J-2-GP</text>
<text x="27.4" y="54.6">R709</text>
<text x="38.6" y="54.6">0R2J-2-GP</text>
<text x="60.5" y="60.8">RN701</text>
<text x="60.5" y="62.3">SRN1KJ-7-GP</text>
<text x="115.8" y="68.2">TP713</text>
<text x="115.8" y="69.5">TPAD14-GP</text>
<text x="123.2" y="74.5">TP716</text>
<text x="123.2" y="75.7">TP714</text>
<text x="129.5" y="74.5">TPAD14-GP</text>
<text x="129.5" y="75.7">TPAD14-GP</text>
<text x="39.8" y="84.4">TPAD14-GP</text>
<text x="49.1" y="84.4">TP717</text>
<text x="73.4" y="100.6">SANDY</text>
<text x="23.5" y="133">R702</text>
<text x="23.5" y="134.1">1KR2J-1-GP</text>
<text x="27.3" y="152.9">R703</text>
<text x="27.3" y="154">1KR2J-1-GP</text>
<text x="17.4" y="174">R701</text>
<text x="23.5" y="174">R704</text>
<text x="18.5" y="184.4" transform="rotate(-90 18.5 184.4)">1KR2J-1-GP</text>
<text x="24.7" y="184.4" transform="rotate(-90 24.7 184.4)">1KR2J-1-GP</text>
<text x="22.3" y="190.2">R705</text>
<text x="22.3" y="191.3">1KR2J-1-GP</text>
</g>
<g font-size="1.1" fill="#004080">
<text x="96.3" y="11.7">RSVD#L7</text>
<text x="74.1" y="14.2">CFG0</text>
<text x="74.1" y="15.5">CFG1</text>
<text x="74.1" y="16.7">CFG2</text>
<text x="74.1" y="17.9">CFG3</text>
<text x="95.3" y="13">RSVD#AG7</text>
<text x="95.4" y="14.2">RSVD#AE7</text>
<text x="95.4" y="15.5">RSVD#AK2</text>
<text x="95.8" y="16.7">RSVD#W8</text>
<text x="74.1" y="19.2">CFG4</text>
<text x="74.1" y="20.4">CFG5</text>
<text x="74.1" y="21.7">CFG6</text>
<text x="74.1" y="22.9">CFG7</text>
<text x="94.6" y="21.7">RSVD#AM33</text>
<text x="94.8" y="20.4">RSVD#AT26</text>
<text x="95" y="22.9">RSVD#AJ27</text>
<text x="74.1" y="24.2">CFG8</text>
<text x="74.1" y="25.4">CFG9</text>
<text x="74.1" y="26.7">CFG10</text>
<text x="74.1" y="27.9">CFG11</text>
<text x="74.1" y="29.2">CFG12</text>
<text x="74.1" y="30.4">CFG13</text>
<text x="74.1" y="31.7">CFG14</text>
<text x="74.1" y="32.9">CFG15</text>
<text x="74.1" y="34.1">CFG16</text>
<text x="74.1" y="35.4">CFG17</text>
<text x="95.4" y="34.1">RSVD#G16</text>
<text x="95.5" y="32.9">RSVD#H16</text>
<text x="95.7" y="31.7">RSVD#J16</text>
<text x="96.2" y="30.4">RSVD#T8</text>
<text x="74.1" y="41.6">RSVD#AJ31</text>
<text x="94.7" y="40.3">RSVD#AR35</text>
<text x="94.8" y="41.6">RSVD#AT34</text>
<text x="74.1" y="42.8">RSVD#AH31</text>
<text x="74.1" y="44.1">RSVD#AJ33</text>
<text x="74.1" y="45.3">RSVD#AH33</text>
<text x="94.7" y="45.3">RSVD#AR34</text>
<text x="94.8" y="44.1">RSVD#AP35</text>
<text x="94.8" y="42.8">RSVD#AT33</text>
<text x="74.1" y="49.1">RSVD#AJ26</text>
<text x="95.5" y="52.8">RSVD#B34</text>
<text x="74.1" y="54.1">RSVD#B4</text>
<text x="74.1" y="55.3">RSVD#D1</text>
<text x="95.5" y="57.8">RSVD#C35</text>
<text x="95.5" y="54.1">RSVD#A33</text>
<text x="95.5" y="55.3">RSVD#A34</text>
<text x="95.5" y="56.6">RSVD#B35</text>
<text x="74.1" y="60.3">RSVD#F25</text>
<text x="74.1" y="61.5">RSVD#F24</text>
<text x="74.1" y="64">RSVD#D24</text>
<text x="74.1" y="65.2">RSVD#G25</text>
<text x="74.1" y="62.8">RSVD#F23</text>
<text x="94.8" y="65.2">RSVD#AK32</text>
<text x="95" y="64">RSVD#AJ32</text>
<text x="74.1" y="70.2">RSVD#C30</text>
<text x="74.1" y="69">RSVD#D23</text>
<text x="74.1" y="71.5">RSVD#A31</text>
<text x="74.1" y="66.5">RSVD#G24</text>
<text x="74.1" y="67.7">RSVD#E23</text>
<text x="94.7" y="70.2">RSVD#AH27</text>
<text x="74.1" y="72.7">RSVD#B30</text>
<text x="74.1" y="75.2">RSVD#D30</text>
<text x="74.1" y="74">RSVD#B29</text>
<text x="74.1" y="77.7">RSVD#A30</text>
<text x="74.1" y="76.5">RSVD#B31</text>
<text x="94.6" y="76.5">RSVD#AM35</text>
<text x="94.7" y="75.2">RSVD#AN35</text>
<text x="74.1" y="79">RSVD#C29</text>
<text x="74.1" y="82.7">RSVD#J20</text>
<text x="74.1" y="83.9">RSVD#B18</text>
<text x="95.5" y="83.9">RSVD#AT2</text>
<text x="74.1" y="88.9">RSVD#J15</text>
<text x="74.1" y="85.2">RSVD#A19</text>
<text x="95.3" y="86.4">RSVD#AR1</text>
<text x="95.5" y="85.2">RSVD#AT1</text>
</g>
<text font-size="1.1" fill="#00f" x="98.3" y="7.2">5 OF 9</text>
<g font-size="1.1" fill="#f00">
<text x="62.5" y="13.4">CFG0</text>
<text x="62.5" y="17.1">CFG3</text>
<text x="62.5" y="14.6">CFG1</text>
<text x="62.5" y="15.9">CFG2</text>
<text x="62.5" y="18.4">CFG4</text>
<text x="62.5" y="19.6">CFG5</text>
<text x="62.5" y="20.9">CFG6</text>
<text x="62.5" y="22.1">CFG7</text>
<text x="62.5" y="23.4">CFG8</text>
<text x="62.5" y="24.6">CFG9</text>
<text x="62.5" y="25.9">CFG10</text>
<text x="62.5" y="28.4">CFG12</text>
<text x="62.5" y="29.6">CFG13</text>
<text x="62.5" y="27.1">CFG11</text>
<text x="62.5" y="32.1">CFG15</text>
<text x="62.5" y="33.3">CFG16</text>
<text x="62.5" y="30.9">CFG14</text>
<text x="62.5" y="34.6">CFG17</text>
<text x="56.3" y="53.3">M_VREF_DQ_DIMM0_C</text>
<text x="56.3" y="54.5">M_VREF_CA_DIMM0_C</text>
<text x="107.3" y="74.4">CLK_XDP_ITP_P</text>
<text x="107.3" y="75.6">CLK_XDP_ITP_N</text>
<text x="57.5" y="84.4">H_VCCP_SEL</text>
<text x="10.2" y="127.9">CFG2</text>
<text x="14" y="147.8">CFG4</text>
<text x="7.7" y="167.8">CFG5</text>
<text x="7.7" y="170.2">CFG6</text>
<text x="9" y="185.2">CFG7</text>
</g>
<g font-size=".9">
<text x="30.1" y=".9">5</text>
<text x="87.8" y=".9">4</text>
<text x="145.5" y=".9">3</text>
<text x="203.2" y=".9">2</text>
<text x="260.9" y=".9">1</text>
<text x=".4" y="27.4">D</text>
<text x="290.1" y="27.4">D</text>
<text x=".4" y="78.2">C</text>
<text x="290.1" y="78.2">C</text>
<text x=".4" y="129">B</text>
<text x="290.1" y="129">B</text>
<text x=".4" y="179.8">A</text>
<text x="290.1" y="179.8">A</text>
<text x="30.1" y="205.4">5</text>
<text x="87.8" y="205.4">4</text>
<text x="145.5" y="205.4">3</text>
<text x="203.2" y="205.4">2</text>
<text x="260.9" y="205.4">1</text>
</g>
</svg>
